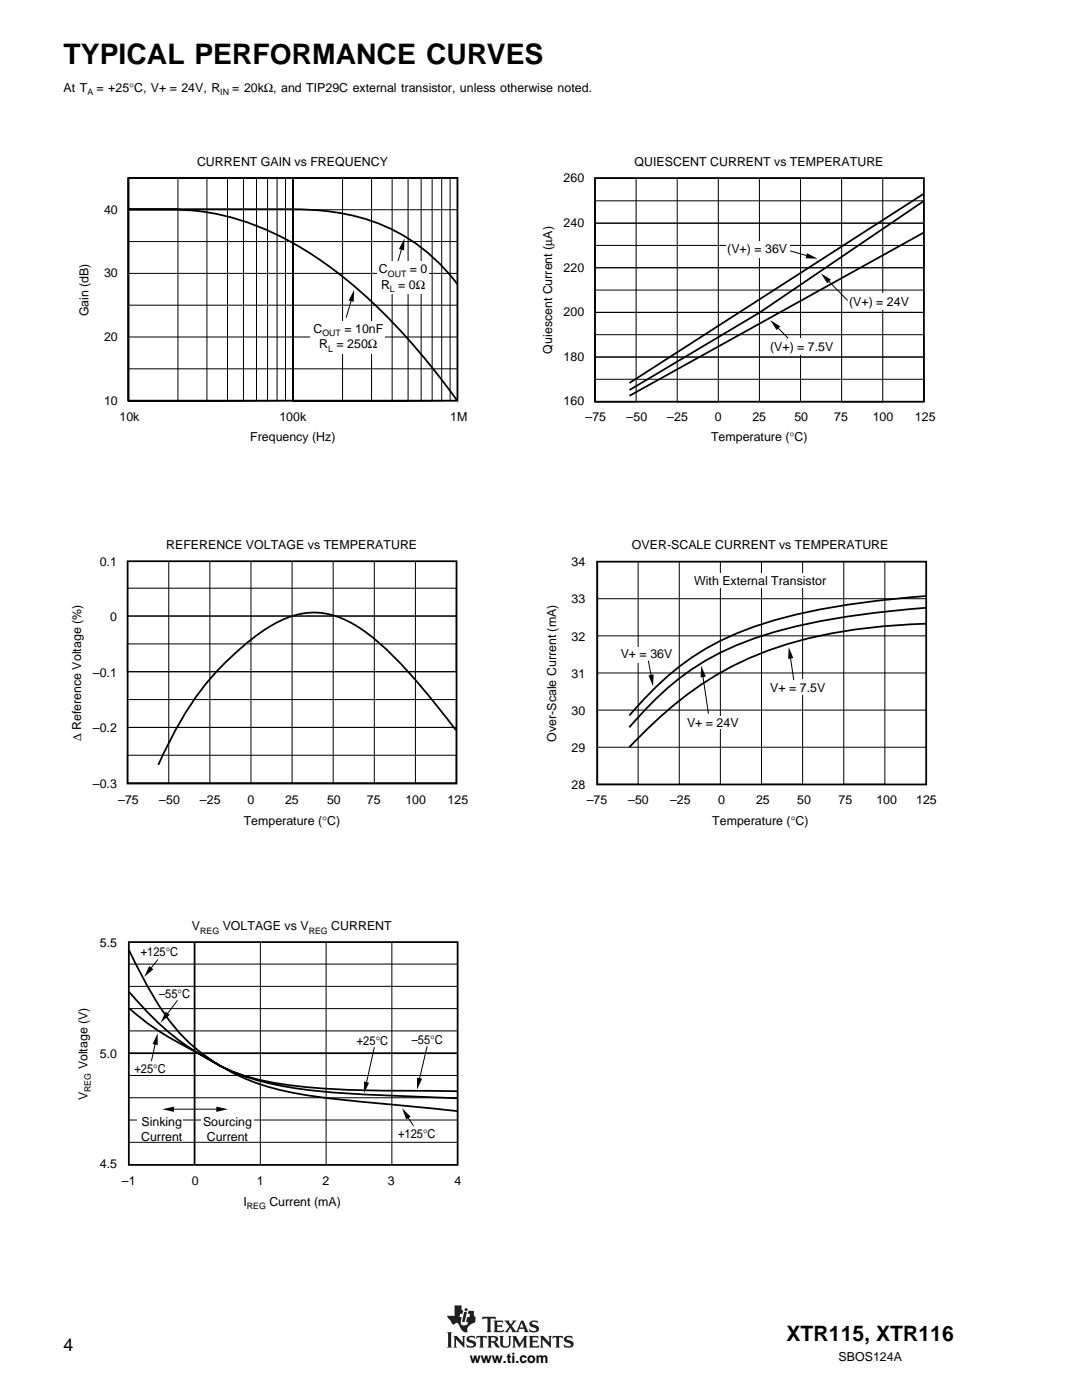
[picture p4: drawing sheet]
<svg xmlns="http://www.w3.org/2000/svg" width="216mm" height="279mm" viewBox="0 0 216 279" stroke-linecap="round" stroke-linejoin="round" font-family="sans-serif">
<g fill="#231f20">
<path d="M90.7 260.5h1.4v.9l.3 .1-.1 .7h-.5l-.1 .6h.4l-.2 1a.56 .56 0 0 0 .5 .7l.8-.1 .2-.6h-.4l.2-1h.4l.2-.6h-.5l.2-.6 1.1 .1-.1 .7 .4 .4v.7a.5 .5 0 0 1-.6 .6l-1 .8v.7a.2 .2 0 0 1 0 .2 .2 .2 0 0 1-.2 .1 2 2 0 0 1-1.6-1.6 .44 .44 0 0 0-.4-.3 .44 .44 0 0 0-.4 .3h-.3l-.2-.1-.9-1.3-.1-.3h1.5z" fill-rule="evenodd"/>
<path d="M92.6 261.8h.6l-.5 2h-.5z" fill-rule="evenodd"/>
<path d="M105.8 263.8l.4-.2 1-.1 .2 .6-.6-.3-.6 .1a.34 .34 0 0 0 0 .4 .34 .34 0 0 0 .4 .1 .77 .77 0 0 1 .9 .4 .77 .77 0 0 1-.2 .9l-.5 .2h-1l-.3-.7 .6 .4h.5a.36 .36 0 0 0 .4-.4 .36 .36 0 0 0-.5-.2 .75 .75 0 0 1-.7-.4 .75 .75 0 0 1 0-.8z" fill-rule="evenodd"/>
<path d="M98.5 263.5h1.8l.1 .6-.4-.3-.8 .1v.6h.8l.2-.2v.7l-.3-.2h-.7v.7l1 .1 .3-.3-.1 .6h-1.9l.2-.4v-1.6z" fill-rule="evenodd"/>
<path d="M96.3 262.8h2.5l.2 .6-.5-.3-.6 .1v2.4l.2 .3h-1l.2-.3v-2.4l-.7-.1-.4 .3z" fill-rule="evenodd"/>
<path d="M100.6 263.5h1.1l-.1 .3 .3 .5 .5-.6-.2-.2h.9l-1 1.1 .9 1.1 1-2.2h.4l.9 2.1 .3 .3h-1l.1-.2-.1-.5h-1l-.2 .5 .2 .2h-1.5l.1-.3-.4-.6-.4 .7 .1 .2h-.9l1-1.2z" fill-rule="evenodd"/>
<circle cx="93" cy="261.4" r=".31"/>
</g>
<path d="M104.1 264l.4 .9h-.8z" fill="#fff"/>
<g fill="#231f20">
<path d="M89.2 265.9h1l-.2 .2v2.6l.2 .2h-1l.2-.2v-2.6z" fill-rule="evenodd"/>
<path d="M90.5 266.6h.6l1.3 1.3-.1-1-.2-.3h.8l-.2 .3v2.1l-1.7-1.7v1.4l.2 .2h-.7l.2-.2v-1.8z" fill-rule="evenodd"/>
<path d="M99.6 266.6h.9l-.2 .3v1.4l.2 .3 .3 .1 .5-.1 .3-.3v-1.4l-.2-.3h.7l-.2 .3v1.3a1.05 1.05 0 0 1-1.1 .8 1.05 1.05 0 0 1-1-.8v-1.3z" fill-rule="evenodd"/>
<path d="M95.1 266.6h2l.1 .6-.4-.3-.4 .1v1.7l.2 .2h-1l.2-.3v-1.6l-.5-.1-.3 .3z" fill-rule="evenodd"/>
<path d="M93.3 266.8l.4-.2h1l.1 .5-.8-.2a.28 .28 0 0 0-.4 .1 .28 .28 0 0 0 .3 .4 .94 .94 0 0 1 1.1 1.1l-.6 .4-1.2 .1-.2-.7 .8 .4 .6-.1a.65 .65 0 0 0-.8-.7 .63 .63 0 0 1-.5-.4 .63 .63 0 0 1 .2-.7z" fill-rule="evenodd"/>
<path d="M102.2 266.6h.8l.7 1.5 .9-1.5h.6l-.2 .3v1.8l.3 .2h-1l.2-.2v-1.2l-.9 1.5-.9-1.6v1.2l.2 .3h-.7l.2-.3v-1.6z" fill-rule="evenodd"/>
<path d="M107.7 266.6h.7l1.2 1.3v-1l-.2-.3h.7l-.2 .3v2.1l-1.6-1.7v1.4l.2 .2h-.8l.2-.2v-1.8z" fill-rule="evenodd"/>
<path d="M105.5 266.6h1.8l.2 .6-.5-.3-.7 .1v.6h.7l.2-.2v.6l-.2-.1h-.7v.7l.9 .1 .4-.3-.1 .5h-2l.2-.2v-1.8z" fill-rule="evenodd"/>
<path d="M110.3 266.6h2l.1 .6-.3-.3-.5 .1v1.7l.2 .2h-1l.2-.2v-1.7l-.4-.1-.5 .3z" fill-rule="evenodd"/>
<path d="M112.7 266.8a1.44 1.44 0 0 1 1.3-.1l.1-.1 .2 .5-.4-.2a.51 .51 0 0 0-.8 .3l.1 .1a1.26 1.26 0 0 1 1.3 .9l-.3 .6-.6 .2h-.9l-.3-.7 .8 .4 .7-.1a.38 .38 0 0 0-.1-.5 .38 .38 0 0 0-.4-.1 .72 .72 0 0 1-.8-.3 .72 .72 0 0 1 .1-.9z" fill-rule="evenodd"/>
<path d="M97.3 266.6h1.3a.62 .62 0 0 1 .8 .5 .62 .62 0 0 1-.6 .7l1 1-.2 .2a1.03 1.03 0 0 1-1.1-.9l-.5-.2v.8l.2 .2h-.9l.2-.3v-1.6z" fill-rule="evenodd"/>
</g>
<path d="M98 266.9h.4a.39 .39 0 0 1 .5 .3 .39 .39 0 0 1-.4 .4h-.5z" fill-rule="evenodd" fill="#fff"/>
<path d="M25.7 35.5h65.6v44.5h-65.6zM25.7 41.8h28.5a60.5 60.5 0 0 1 19.5 2.2 35.6 35.6 0 0 1 17.6 12.7M25.7 41.8h5.5a49 49 0 0 1 28.8 7.6 96.7 96.7 0 0 1 24.4 21.7l6.8 8.7" fill="none" stroke="#000" stroke-width=".35"/>
<path d="M70.7 57.9l-.1 2.3-1-.2z" fill="#000"/>
<g fill="none" stroke="#000" stroke-width=".2">
<path d="M25.6 35.5h9.9v44.5h-9.9zM25.6 35.5h15.7v44.5h-15.7zM25.6 35.5h19.8v44.5h-19.8zM25.6 35.5h23v44.5h-23zM25.6 35.5h25.6v44.5h-25.6zM25.6 35.5h27.8v44.5h-27.8zM25.6 35.5h29.7v44.5h-29.7zM25.6 35.5h31.4v44.5h-31.4zM25.6 35.5h32.9v44.5h-32.9zM58.5 35.5h15.6v44.5h-15.6zM58.5 35.5h19.7v44.5h-19.7zM58.5 35.5h22.9v44.5h-22.9z"/>
<path d="M58.5 35.5h25.5v44.5h-25.5zM58.5 35.5h27.7v44.5h-27.7zM58.5 35.5h29.6v44.5h-29.6zM58.5 35.5h31.3v44.5h-31.3zM58.5 35.5h32.8v44.5h-32.8zM58.5 35.5h9.9v44.5h-9.9zM25.7 41.9h65.6M25.7 48.2h65.6M25.7 54.6h65.6M70.3 59.2l-1.2 4.2M25.7 60.9h65.6M25.7 67.3h65.6"/>
<path d="M25.7 73.6h65.6"/>
</g>
<path d="M62 64h14.8v6.6h-14.8z" fill="#fff"/>
<path d="M80.7 47.6l-.1 2.3-1-.2z" fill="#000"/>
<path d="M80.3 49l-1.2 4.1" fill="none" stroke="#000" stroke-width=".2"/>
<path d="M75.4 52.1h10.2v6.6h-10.2z" fill="#fff"/>
<path d="M118.7 35.5h65.7v44.7h-65.7zM184.3 38.7l-58.7 37.7M184.3 40.2l-32.7 22.1-26 15.5M184.3 46.4l-58.7 32.6M25.5 112h65.6v44.4h-65.6zM91 145.7a115.4 115.4 0 0 0-16.1-18 20.6 20.6 0 0 0-11.6-5.4 16.9 16.9 0 0 0-9.9 3 55.9 55.9 0 0 0-19.7 22.9l-2.1 4.5" fill="none" stroke="#000" stroke-width=".35"/>
<g fill="none" stroke="#000" stroke-width=".2">
<path d="M118.7 35.5h8.2v44.7h-8.2zM135.1 35.5h8.2v44.7h-8.2zM151.5 35.5h8.2v44.7h-8.2zM167.9 35.5h8.2v44.7h-8.2zM118.7 40.1h65.7v4.4h-65.7zM118.7 44.6h65.7v8.8h-65.7zM118.7 49h65.7v4.4h-65.7zM118.7 57.9h65.7v4.4h-65.7zM157.6 50l4.2 1.2M118.7 66.8h65.7v4.4h-65.7zM118.7 71.3h65.7v8.9h-65.7zM118.7 75.7h65.7v4.4h-65.7z"/>
<path d="M118.7 62.4h65.7M25.4 117.4h65.7v5.5h-65.7zM33.7 112v44.5M41.9 112v44.5M50.1 112v44.5M58.3 112v44.5M66.5 112v44.5M74.7 112v44.5M82.9 112v44.5M25.4 122.9h65.7v11.2h-65.7zM25.4 139.6h65.7v5.6h-65.7zM25.4 128.5h65.7v5.6h-65.7z"/>
<path d="M25.4 145.2h65.7v11.1h-65.7zM25.4 150.7h65.7v5.6h-65.7z"/>
</g>
<path d="M161 50.5l2.1 1.1-2.3-.1z" fill="#000"/>
<g fill="#fff">
<path d="M144.8 48.2h12.8v3.3h-12.8z"/>
<path d="M169.5 58.6h11.8v3.3h-11.8z"/>
</g>
<path d="M163.8 54.5l2 1.3-.7 .8z" fill="#000"/>
<path d="M164.8 55.6l4.3 4.4" fill="none" stroke="#000" stroke-width=".2"/>
<path d="M154 67.6h11.9v3.3h-11.9z" fill="#fff"/>
<path d="M153.7 63.9l2 1.2-.7 .8zM129.4 134.8l1-.2-.1 2.4zM157.4 129.1l.9 2.2-1 .2z" fill="#000"/>
<path d="M154.7 64.9l2.6 2.6M119.1 112.1h8.2v44.4h-8.2zM119.2 119.5h65.6M135.5 112.1h8.2v44.4h-8.2zM152 112.1h8.2v44.4h-8.2zM168.4 112.1h8.2v44.4h-8.2zM119.2 126.9h65.6M119.2 134.3h65.6M129.4 131.9l.6 3.7M157.6 130.5l.8 5.2M119.2 141.7h65.6M119.2 149.1h65.6" fill="none" stroke="#000" stroke-width=".2"/>
<path d="M119.2 112.1h65.6v44.5h-65.6zM184.8 118.9a149.5 149.5 0 0 0-32.2 5.5 53 53 0 0 0-25.6 16.8l-1.4 1.6M184.8 121.3a149.5 149.5 0 0 0-32.2 5.4 53 53 0 0 0-25.6 16.9l-1.4 1.5M184.8 124.5a98.9 98.9 0 0 0-32.2 5.6 68.3 68.3 0 0 0-25.4 17.4l-1.6 1.6" fill="none" stroke="#000" stroke-width=".35"/>
<g fill="#fff">
<path d="M159.4 135.6h1.9v3h-1.9z"/>
<path d="M126.5 129.1h1.9v3.1h-1.9z"/>
</g>
<path d="M139.9 132.8l.9 2.2-1 .2z" fill="#000"/>
<path d="M140.2 134.2l1.2 8.2" fill="none" stroke="#000" stroke-width=".2"/>
<g fill="#fff">
<path d="M142.2 142.9h1.9v2.5h-1.9z"/>
<path d="M138 114.4h27.4v2.9h-27.4z"/>
</g>
<path d="M31.5 206.2v2.4l-1.1-.2zM72.6 215.8l1.1 .3-1.1 2.1zM83.2 215.1l1 .2-1 2.1zM32.4 221.4l2.3-.5v1zM43.2 220.9l2.3 .5-2.3 .5zM80.2 221.2l1.7 1.6-.8 .6z" fill="#000"/>
<g fill="none" stroke="#000" stroke-width=".2">
<path d="M25.7 192.4h65.7M25.7 196.8h65.7M51.9 188v44.4M65.1 188v44.4M78.2 188v44.4M25.7 201.3h65.7M25.7 205.7h65.7M25.7 214.6h65.7M25.7 219.1h65.7M31.1 208l-.9 3.8M74.7 209l-1.8 8.1M85.2 208.8l-1.6 6.9"/>
<path d="M25.7 223.5h65.7M25.7 228h65.7M33.8 221.4h10.3M81.2 222.7l1.3 2"/>
</g>
<path d="M25.7 188h65.6v44.5h-65.6zM25.8 189.6a75.1 75.1 0 0 0 9.4 15.9 40.1 40.1 0 0 0 23.2 12.6 260.9 260.9 0 0 0 23.6 2.7l9.3 1M25.8 197.9a52.7 52.7 0 0 0 25.7 17.7 104.4 104.4 0 0 0 23.5 2.9l16.3 .7M38.8 188v44.4M25.7 210.2h65.7M25.8 201.2a66.8 66.8 0 0 0 14.7 9.5 33.5 33.5 0 0 0 13.8 5.3 173.1 173.1 0 0 0 28.8 1.7l8.2 .1" fill="none" stroke="#000" stroke-width=".35"/>
<g fill="#fff">
<path d="M27.4 222.8h9.2v2.6h-9.2z"/>
<path d="M40.2 222.8h10.5v2.6h-10.5z"/>
</g>
<path d="M29.8 192.8l.8 .6-1.8 1.6zM33 201.9l.9 .6-1.8 1.6z" fill="#000"/>
<path d="M31.5 191.5l-1.6 2M35.4 199.6l-2.2 3" fill="none" stroke="#000" stroke-width=".2"/>
<text font-size="5.6" x="12.7" y="12.7">TYPICAL PERFORMANCE CURVES</text>
<text font-size="4.2" x="156.9" y="267.7">XTR115, XTR116</text>
<text font-size="3.5" x="12.7" y="269.5">4</text>
<text font-size="2.8" x="93.8" y="272">www.ti.com</text>
<g font-size="2.5">
<text x="12.7" y="18.3">At T</text>
<text x="19.3" y="18.3">= +25°C, V+ = 24V, R</text>
<text x="46.4" y="18.3">= 20kΩ, and TIP29C external transistor, unless otherwise noted.</text>
<text x="39.3" y="33.1">CURRENT GAIN vs FREQUENCY</text>
<text x="126.6" y="33.1">QUIESCENT CURRENT vs TEMPERATURE</text>
<text x="112.5" y="36.4">260</text>
<text x="20.8" y="42.6">40</text>
<text x="112.5" y="45.3">240</text>
<text x="145.1" y="50.6">(V+) = 36V</text>
<text x="20.8" y="55.3">30</text>
<text x="75.6" y="54.5">C</text>
<text x="76" y="57.7">R</text>
<text x="79.5" y="57.7">= 0Ω</text>
<text x="81.8" y="54.5">= 0</text>
<text x="112.5" y="54.2">220</text>
<text x="17.7" y="63.1" transform="rotate(-90 17.7 63.1)">Gain (dB)</text>
<text x="112.5" y="63.1">200</text>
<text x="169.4" y="61">(V+) = 24V</text>
<text x="20.8" y="68">20</text>
<text x="62.5" y="66.4">C</text>
<text x="63.7" y="69.5">R = 250Ω</text>
<text x="68.7" y="66.4">= 10nF</text>
<text x="110.2" y="70.6" transform="rotate(-90 110.2 70.6)">Quiescent Current (µA)</text>
<text x="112.5" y="72">180</text>
<text x="153.7" y="70">(V+) = 7.5V</text>
<text x="20.8" y="80.7">10</text>
<text x="112.5" y="80.9">160</text>
<text x="23.8" y="84">10k</text>
<text x="49.9" y="88.1">Frequency (Hz)</text>
<text x="55.8" y="84">100k</text>
<text x="89.8" y="84">1M</text>
<text x="116.8" y="84">–75</text>
<text x="125" y="84">–50</text>
<text x="133.2" y="84">–25</text>
<text x="141.9" y="88.1">Temperature (°C)</text>
<text x="142.6" y="84">0</text>
<text x="150.1" y="84">25</text>
<text x="158.5" y="84">50</text>
<text x="166.5" y="84">75</text>
<text x="174.1" y="84">100</text>
<text x="182.6" y="84">125</text>
<text x="19.9" y="112.9">0.1</text>
<text x="33.2" y="109.6">REFERENCE VOLTAGE vs TEMPERATURE</text>
<text x="114.1" y="113">34</text>
<text x="126.1" y="109.6">OVER-SCALE CURRENT vs TEMPERATURE</text>
<text x="138.5" y="116.7">With External Transistor</text>
<text x="22" y="123.9">0</text>
<text x="114.1" y="120.4">33</text>
<text x="114.1" y="127.8">32</text>
<text x="123.9" y="131.3">V+ = 36V</text>
<text x="18.5" y="135">–0.1</text>
<text x="114.1" y="135.3">31</text>
<text x="114.1" y="142.7">30</text>
<text x="153.7" y="138">V+ = 7.5V</text>
<text x="16.2" y="147.9" transform="rotate(-90 16.2 147.9)">∆ Reference Voltage (%)</text>
<text x="18.5" y="146.1">–0.2</text>
<text x="111" y="148" transform="rotate(-90 111 148)">Over-Scale Current (mA)</text>
<text x="137.1" y="145.1">V+ = 24V</text>
<text x="114.1" y="150.1">29</text>
<text x="18.5" y="157.2">–0.3</text>
<text x="23.6" y="160.5">–75</text>
<text x="31.8" y="160.5">–50</text>
<text x="39.9" y="160.5">–25</text>
<text x="49.4" y="160.5">0</text>
<text x="56.9" y="160.5">25</text>
<text x="65.3" y="160.5">50</text>
<text x="73.2" y="160.5">75</text>
<text x="80.9" y="160.5">100</text>
<text x="89.3" y="160.5">125</text>
<text x="114.1" y="157.5">28</text>
<text x="117.1" y="160.6">–75</text>
<text x="125.3" y="160.6">–50</text>
<text x="133.7" y="160.6">–25</text>
<text x="143.3" y="160.6">0</text>
<text x="150.9" y="160.6">25</text>
<text x="159.1" y="160.6">50</text>
<text x="167.3" y="160.6">75</text>
<text x="174.9" y="160.6">100</text>
<text x="182.8" y="160.6">125</text>
<text x="48.6" y="164.6">Temperature (°C)</text>
<text x="142.1" y="164.6">Temperature (°C)</text>
<text x="38.3" y="185.6">V</text>
<text x="44.4" y="185.6">VOLTAGE vs V</text>
<text x="66.1" y="185.6">CURRENT</text>
<text x="19.9" y="189">5.5</text>
<text x="28.1" y="190.9">+125°C</text>
<text x="31.7" y="199.2">–55°C</text>
<text x="71.2" y="208.5">+25°C</text>
<text x="82.2" y="208.3">–55°C</text>
<text x="17.4" y="213.4" transform="rotate(-90 17.4 213.4)">Voltage (V)</text>
<text x="19.9" y="211.1">5.0</text>
<text x="26.8" y="214.1">+25°C</text>
<text x="17.4" y="219.6" transform="rotate(-90 17.4 219.6)">V</text>
<text x="28.2" y="227.6">Current</text>
<text x="28.2" y="224.8">Sinking</text>
<text x="40.5" y="224.8">Sourcing</text>
<text x="41.3" y="227.6">Current</text>
<text x="79.4" y="227.2">+125°C</text>
<text x="19.9" y="233.1">4.5</text>
<text x="24.3" y="236.5">–1</text>
<text x="38.3" y="236.5">0</text>
<text x="51.3" y="236.5">1</text>
<text x="64.3" y="236.5">2</text>
<text x="77.4" y="236.5">3</text>
<text x="90.7" y="236.5">4</text>
<text x="48.6" y="240.6">I</text>
<text x="53.8" y="240.6">Current (mA)</text>
<text x="167.3" y="271.5">SBOS124A</text>
</g>
<g font-size="1.8">
<text x="17.4" y="18.9">A</text>
<text x="43.9" y="18.9">IN</text>
<text x="77.4" y="55.2">OUT</text>
<text x="77.8" y="58.4">L</text>
<text x="64.3" y="67.1">OUT</text>
<text x="65.5" y="70.2">L</text>
<text x="39.9" y="186.3">REG</text>
<text x="61.6" y="186.3">REG</text>
<text x="18.1" y="217.9" transform="rotate(-90 18.1 217.9)">REG</text>
<text x="49.2" y="241.3">REG</text>
</g>
</svg>
